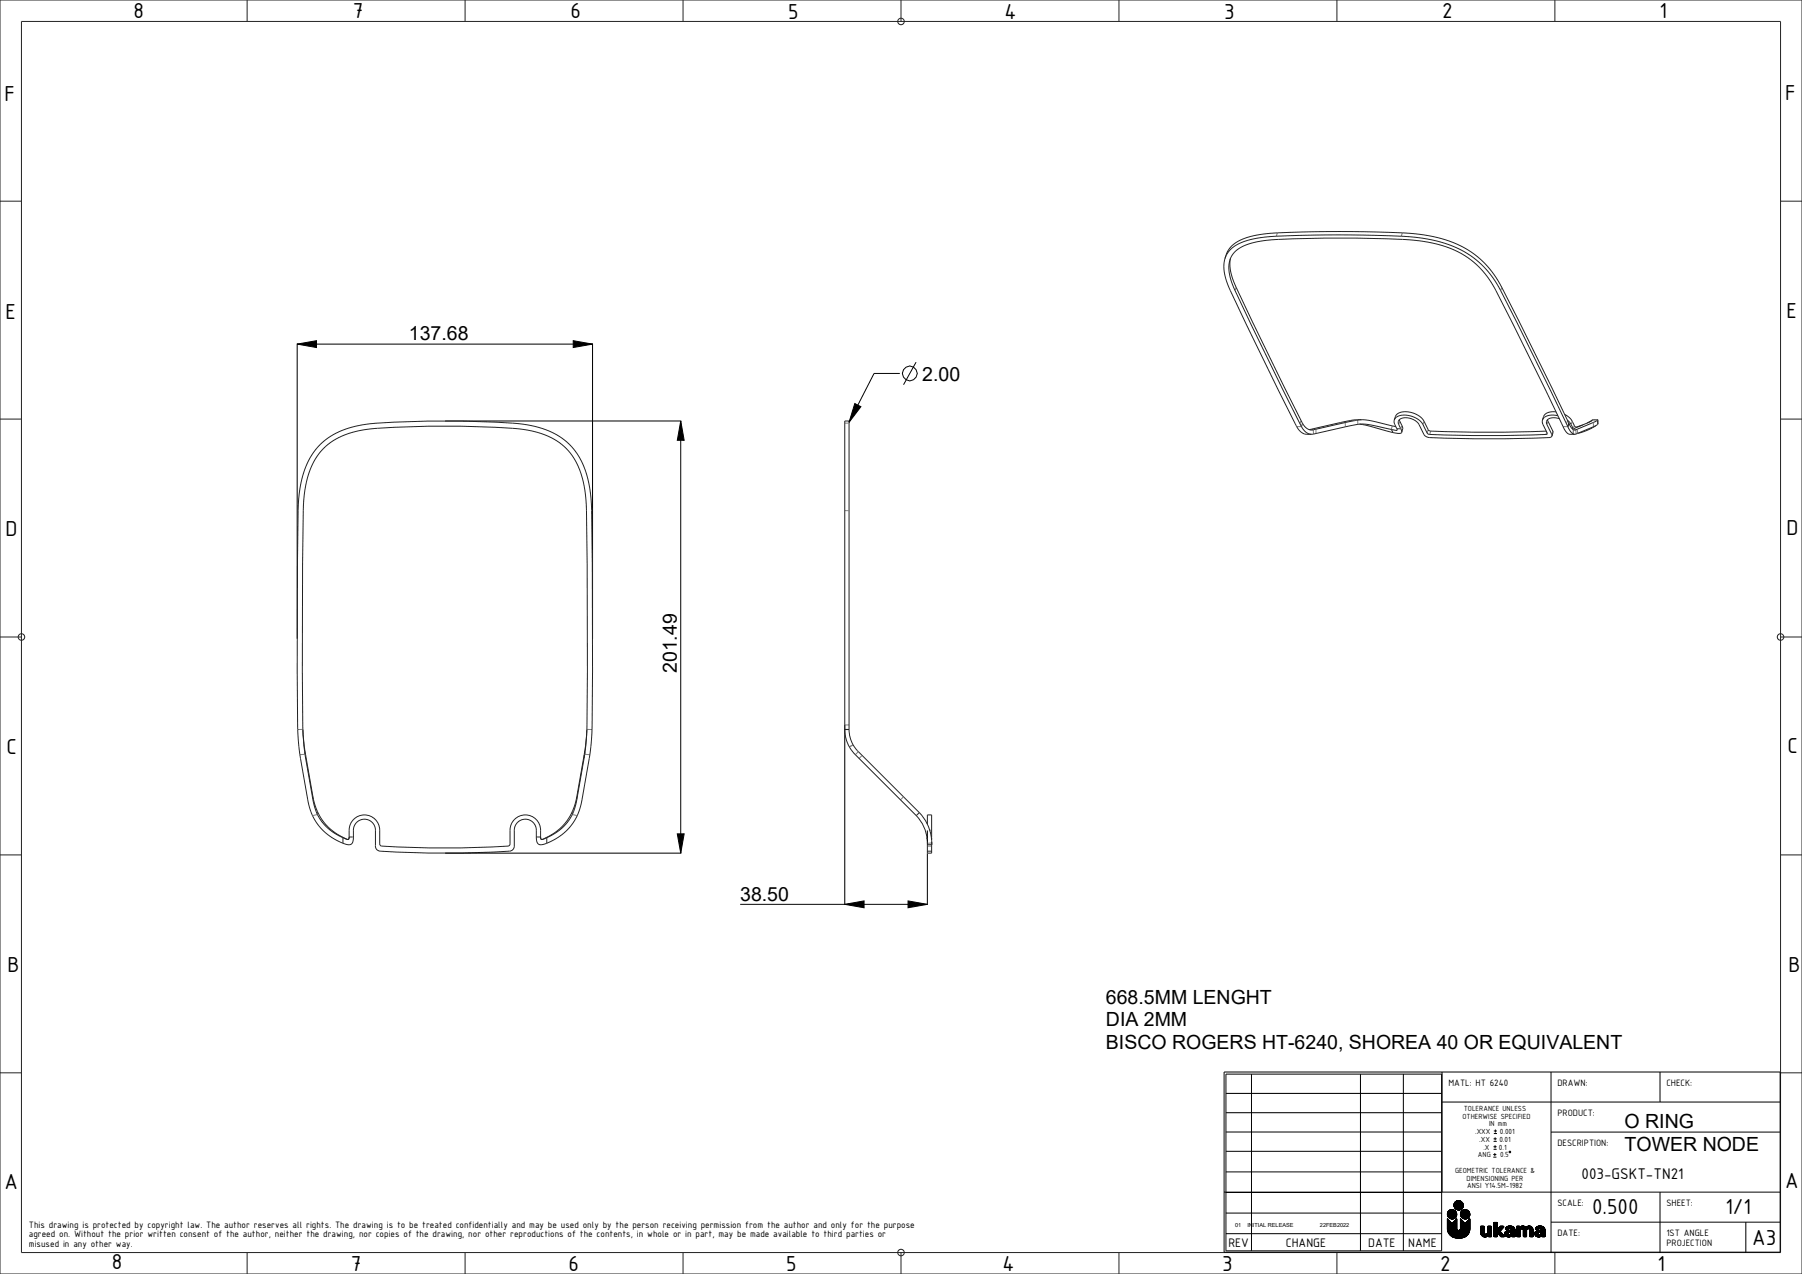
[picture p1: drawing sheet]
<svg xmlns="http://www.w3.org/2000/svg" width="420mm" height="297mm" viewBox="0 0 420 297" stroke-linecap="round" stroke-linejoin="round" font-family="sans-serif">
<g fill="none" stroke="#000" stroke-width=".23">
<path d="M133.6 79.4l4.5 .8-4.5 .8zM69.3 80.2l4.5-.8v1.6zM69.3 80.1v68.8M69.3 80.2h68.8M103.7 98.1h55.1M138.1 80.1v68.8M158.7 98.1l.8 4.5h-1.6zM158.7 98.1v100.8M199.2 94.1l1.5 .7-2.8 3.6zM209.7 87.1h-6l-5.8 11.3M213.5 84.4l-2.9 5.3M196.9 169.1v41.9"/>
<path d="M103.7 198.9h55.1M157.9 194.4h1.6l-.8 4.5zM216.1 193.6v2.6M216.1 199v12M172.5 210.8h43.6M196.9 210.8l4.5-.8v1.6zM211.6 210l4.5 .8-4.5 .8zM285.3 249.9h129.6v42h-129.6zM285.7 250.4h50.3v41.2h-50.3zM285.7 254.9h50.3M285.7 259.4h50.3M291.7 250.4v41.2"/>
<path d="M317.1 250.4v41.2M327.1 250.4v41.2M336.1 256.9h78.8M336.1 249.9v28M361.5 249.9v42M386.9 249.9v7M285.3 277.9h129.6M285.7 263.9h50.3M285.7 268.4h50.3M285.7 273.2h50.3M285.7 278h50.3M339.6 280l-.7 .6"/>
<path d="M339.7 279.9l-.8 .8M339.8 279.9l-.9 .9M339.9 279.9l-1 1M340 279.9l-1.1 1.1M340.1 279.9l-1.2 1.2M340.1 279.9l-1.2 1.3M340.2 279.9l-1.3 1.3M340.3 279.9l-1.4 1.4M340.3 279.9l-1.4 1.5M340.4 280l-1.5 1.4M340.4 280l-1.4 1.5M348 269.8h.8"/>
<path d="M348.1 267.9h.7M348.1 266.1h.7M348.2 264.3h.7M348.4 268.8v.7M348.5 267v.7M348.5 265.1v.8M348.5 263.3v.7M348.8 269.2h-.8M348.8 267.3h-.7M348.8 265.5h-.7M348.9 263.7h-.7M361.5 263.9h53.4"/>
<path d="M386.9 277.9v14M285.7 282.8h50.3M285.7 287.6h50.3M337.3 286.4l.2 .9 .5 .7 .7 .4 .8 .2M337.3 284.1l1.1 1.1M337.3 284.1v2.3M337.3 284.1v.1M337.3 283.2l.3 .5 .4 .4M337.4 284.1l-.1 .2M337.4 284.2l-.1 .1M337.5 284.2l-.2 .2M337.5 284.3l-.2 .2"/>
<path d="M337.5 284.3l-.2 .3M337.6 284.4l-.3 .3M337.6 284.4l-.3 .4M337.7 284.5l-.4 .3M337.7 284.5l-.4 .4M337.8 284.5l-.5 .5M337.8 284.6l-.5 .5M337.8 284.6l-.5 .6M337.9 284.7l-.6 .6M337.9 282.1l-.4 .5M338 284.7l-.7 .7M338 284.8l-.7 .7"/>
<path d="M338 284.1l.4 .1M338 284.8l-.7 .8M338.1 284.9l-.8 .8M338.1 282l-.7 .7M338.2 284.9l-.9 .9M338.2 282l-.8 .8M338.2 285l-.9 .9M338.2 285l-.9 1M338.3 285.1l-1 1M338.3 282l-1 .9M338.3 285.1l-1 1.1M338.4 285.1l-1.1 1.1"/>
<path d="M338.4 282l-1.1 1M338.5 282l-1.2 1.1M338.6 282l-1.3 1.2M338.6 282l-1.3 1.3M338.7 282l-1.3 1.3M338.8 282l-1.4 1.4M338.8 282l-1.4 1.5M338.8 284.1l-.4 .1M338.9 282.1l-1.5 1.4M338.9 282.1l-1.4 1.5M339 282.1l-1.5 1.5 1.5-1.4M339.1 282.2l-1.6 1.5"/>
<path d="M339.1 282.2l-1.5 1.6M339.2 281.8l1.5-1.6-1.5 1.6M339.2 282.3a1.1 1.1 0 0 0-1.2-.2 1.1 1.1 0 0 0-.7 1.1M339.2 282.3l.3 .8M339.2 282.3l-1.6 1.5M339.2 281.8l1.6-1.5-1.5 1.5M339.3 282.3l-1.6 1.6M339.3 282.4l-1.6 1.5M339.3 282.4l-1.5 1.6M339.4 282.5l-1.6 1.5M339.4 282.5l-1.5 1.5M339.4 283.6l-.4 .4"/>
<path d="M339.4 282.6l-1.4 1.5M339.4 280l-.4 .5M339.5 282.7l-1.5 1.4M339.5 282.7l-1.4 1.4M339.5 283.4l-.7 .7M339.5 282.8l-1.4 1.3M339.5 283.3l-.8 .9M339.5 282.8l-1.3 1.4M339.5 282.9l-1.2 1.3M339.5 283.2l-.9 1M339.5 283l-1.2 1.2M339.5 283.1l-1 1.1"/>
<path d="M339.5 283.1l-1.1 1.1M339.5 288.6h.9M339.5 286.4l.5 .4M339.5 284.1v2.3M339.5 284.1l-2.2 2.2M339.5 284.1l-2.2 2.3M339.5 284.2l-2.2 2.3M339.5 284.3l-2.2 2.3M339.5 284.4l-2.2 2.2M339.5 284.5l-2.1 2.2M339.5 284.5l-2.1 2.3M339.5 284.6l-2.1 2.3"/>
<path d="M339.5 284.7l-2.1 2.2M339.5 284.8l-2.1 2.2M339.5 284.9l-2.1 2.2M339.5 285l-2 2.1M339.5 285l-2 2.2M339.5 285.1l-2 2.1M339.5 285.2l-2 2.1 2-2M339.5 285.4l-1.9 2M339.5 285.4l-1.9 2.1M339.5 285.5l-1.9 2M339.5 285.6l-1.8 2M339.5 285.7l-1.8 1.9"/>
<path d="M339.5 285.8l-1.8 1.9M339.5 285.9l-1.7 1.8 1.7-1.8M339.5 286l-1.7 1.8M339.5 286.1l-1.6 1.7M339.5 286.2l-1.6 1.7M339.5 286.3l-1.5 1.6 1.5-1.5M339.5 283.1l-.1 .6-.6 .4M339.5 286.4l-1.5 1.6M339.6 286.5l-1.6 1.5M339.6 286.6l-1.5 1.5M339.6 286.7l-1.4 1.4M339.7 286.8l-1.5 1.4"/>
<path d="M339.8 286.8l-1.5 1.4M339.9 286.8l-1.5 1.5M340 286.8l-1.6 1.5M340 286.8l-1.5 1.5M340.2 286.8l-1.7 1.6M340.4 284.1v2.3l-.4 .4M340.4 284.1l1.1 1.1M340.4 284.8l.3-.3-.3 .4M340.4 285.1l.4-.5-.4 .6M340.4 285.4l.6-.7-.6 .8M340.4 285.9l.9-.9-.9 1M340.4 284.1h.1"/>
<path d="M340.4 283.2l.2 .5 .5 .4M340.4 284.1v.1M340.4 284.1v.2M340.5 284.2l-.1 .1M340.5 280l-1.5 1.5M340.5 284.2l-.1 .2M340.6 284.3l-.2 .2M340.6 283.7l1.5-1.5-1.5 1.6M340.6 280.1l-1.5 1.5M340.6 284.3l-.2 .3M340.6 284.4l-.2 .3M340.6 280.1l-1.5 1.6"/>
<path d="M340.7 284.4l-.3 .4M340.7 280.2l-1.6 1.5M340.8 283.9l1.5-1.6-1.5 1.6M340.8 284.5l-.4 .5M340.9 280.3l-1.6 1.6M340.9 280.4l-1.5 1.5M340.9 284.6l-.5 .6M341 280.5l-1.5 1.5M341 281.5l-.6 .5M341 284.7l-.6 .6M341 282.1l-.5 .5M341 280.6l-1.4 1.4"/>
<path d="M341 281.3l-.7 .7M341 280.7l-1.4 1.3M341 280.7l-1.3 1.4M341 281.2l-.8 .9M341.1 280.8l-1.3 1.3M341.1 280.9l-1.2 1.2M341.1 281.1l-1 1M341.1 281l-1.1 1.1M341.1 281l-1.2 1.1M341.1 284.8l-.7 .8M341.1 282l-.6 .7M341.1 284.8l-.7 .9"/>
<path d="M341.2 284.9l-.8 .8M341.2 284.9l-.8 .9M341.2 282l-.8 .8M341.3 282l-.9 .9M341.3 285.1l-.9 1M341.4 285.1l-1 1.1M341.4 282l-1 1M341.5 282l.8 .3M341.5 282a1.1 1.1 0 0 0-1.1 1.2M341.5 282l-1.1 1.1M341.6 282l-1.2 1.2M341.7 282l-1.3 1.3"/>
<path d="M341.8 282l-1.4 1.4M341.9 282l-1.4 1.5M341.9 282.1l-1.4 1.4M342 282.1l-1.5 1.5 1.5-1.5M342.1 282.1l-1.5 1.6M342.2 287.6l-.6 .6M342.2 282.3l-1.5 1.5 1.5-1.5M342.3 282.3l.3 .8M342.3 282.3l-1.6 1.6M342.4 287.4l-1 1M342.4 282.4l-1.5 1.6 1.5-1.5M342.4 287.3l-1.2 1.1"/>
<path d="M342.5 282.5l-1.5 1.5M342.5 283.6l-.5 .5M342.5 287.1l-1.4 1.4M342.5 282.6l-1.5 1.5M342.5 282.6l-1.4 1.5M342.5 287l-1.5 1.5M342.5 282.7l-1.4 1.4M342.5 283.4l-.6 .7M342.5 286.9l-1.6 1.7M342.6 282.8l-1.4 1.3M342.6 286.8l-1.8 1.8M342.6 283.3l-.9 .9"/>
<path d="M342.6 282.8l-1.4 1.4M342.6 286.7l-1.9 1.9M342.6 282.9l-1.3 1.3M342.6 283.2l-1 1M342.6 286.6l-2 2M342.6 286.5l-2.1 2.1M342.6 283l-1.2 1.2M342.6 283.1l-1 1.1M342.6 286.4l-2.2 2.2M342.6 283l-1.1 1.2M342.6 284.1v2.5l-.2 .8-.8 .9-1.2 .3M342.6 284.1l-2.2 2.2"/>
<path d="M342.6 284.1l-2.2 2.3M342.6 284.2l-2.2 2.3M342.6 284.3l-2.3 2.3M342.6 284.4l-4 4M342.6 284.5l-4 3.9M342.6 284.5l-3.9 3.9M342.6 284.6l-3.9 3.9M342.6 284.7l-3.8 3.8M342.6 284.8l-3.7 3.7M342.6 284.9l-3.7 3.6M342.6 284.9l-3.6 3.6M342.6 285l-3.5 3.6"/>
<path d="M342.6 285.1l-3.5 3.5M342.6 285.2l-3.4 3.4M342.6 285.3l-3.3 3.3M342.6 285.4l-3.3 3.2M342.6 285.4l-3.2 3.2M342.6 285.5l-3.1 3.1M342.6 285.6l-3 3M342.6 285.7l-2.9 2.9M342.6 285.8l-2.9 2.8M342.6 285.9l-2.8 2.7M342.6 285.9l-2.7 2.7M342.6 286l-2.6 2.6"/>
<path d="M342.6 286.1l-2.5 2.5M342.6 286.2l-2.4 2.4M342.6 286.3l-2.4 2.3M342.6 286.4l-2.3 2.2M342.6 283.1l-.1 .5-.4 .4-.4 .2-.6-.1M345.1 286v1.5l.3 .6M345.2 285.9l-.1 .1M345.3 285.9l-.2 .1M345.4 288.1l.6 .3 .5-.1 .3-.3v.2M345.4 285.9l-.3 .2M345.5 285.9l-.4 .3M345.5 285.9l-.4 .4"/>
<path d="M345.6 285.9l-.5 .5M345.7 285.9l-.6 .6M345.8 285.9l-.7 .6M345.9 285.9l-.8 .7M345.9 285.9l-.8 .1M345.9 285.9v.1M345.9 285.9l-.8 .8M345.9 285.9l-.8 .9M345.9 286l-.8 .9M345.9 287.3l.2 .3 .3 .1 .3-.1 .1-.3M345.9 286v1.3M345.9 286.1l-.8 .9"/>
<path d="M345.9 286.2l-.8 .9M345.9 286.3l-.8 .9M345.9 286.4l-.8 .9M345.9 286.5l-.8 .9M345.9 286.6l-.8 .9M345.9 286.7l-.8 .9M345.9 286.8l-.7 .9M345.9 286.9l-.7 .8M345.9 286.9l-.7 .9M345.9 287l-.7 .8M345.9 287.1l-.7 .8M345.9 287.2l-.6 .7"/>
<path d="M345.9 287.3l-.6 .7M346 287.4l-.7 .6M346 287.4l-.6 .7M346 287.5l-.6 .6 .6-.6M346 287.6l-.5 .6M346.1 287.7l-.6 .5M346.2 287.7l-.6 .5 .6-.5M346.3 287.7l-.6 .6M346.4 287.7l-.7 .6M346.5 287.7l-.7 .6M346.8 285.9v1.4M346.8 288.2l.1 .1"/>
<path d="M346.9 285.9h-.1M346.9 285.9h.6M346.9 285.9l-.1 .1M347 285.9l-.2 .2M347.1 285.9l-.3 .3M347.2 285.9l-.4 .4M347.3 285.9l-.5 .5M347.4 285.9l-.6 .5M347.4 285.9l-.6 .6M347.5 285.9h.1M347.5 285.9l-.7 .7M347.6 285.9l-.8 .8"/>
<path d="M347.6 285.9l-.8 .9M347.6 285.9v2.3M347.6 288.2l-.7 .1M347.6 286l-.8 .9M347.6 286.1l-.8 .9M347.6 286.2l-.8 .9M347.6 286.3l-.8 .9M347.6 286.4l-.8 .9M347.6 286.5l-.8 .9M347.6 286.6l-1.7 1.7M347.6 286.7l-1.7 1.7M347.6 286.8l-1.6 1.6"/>
<path d="M347.6 286.9l-1.5 1.5M347.6 286.9l-1.4 1.5M347.6 287l-1.3 1.3M347.6 287.1l-1.2 1.2M347.6 287.2l-1.1 1.1M347.6 287.3l-.8 .8M347.6 287.3l-.8 .9M347.6 287.4l-.8 .9M347.6 287.5l-.7 .8M347.6 287.6l-.7 .7M347.6 287.7l-.6 .6M347.6 287.8l-.5 .5"/>
<path d="M347.6 287.9l-.4 .4M347.6 288l-.3 .3M347.6 288.1l-.2 .2M347.6 288.2l-.1 .1M348.2 288.2v.1M348.2 285.1v3.1M348.2 288.3h.1M348.2 285h.1M348.3 288.3h.5M348.3 285l-.1 .1M348.3 285h.5M348.4 285l-.2 .2"/>
<path d="M348.5 285l-.3 .3M348.6 285l-.4 .4M348.7 285l-.5 .5M348.8 285l-.6 .5M348.8 285l-.6 .6M348.8 285h.1M348.9 285l-.7 .7M348.9 285l-.7 .8M348.9 285l.1 .1M348.9 285l-.7 .9M348.9 288.2v.1M349 287.5l-.8 .8"/>
<path d="M349 287.6l-.8 .7M349 287.7l-.7 .6M349 287.7l-.6 .6M349 287.8l-.5 .5M349 287.9l-.5 .4M349 288l-.4 .3M349 288.1l-.3 .2M349 288.1l-.2 .2M349 285.1v1.6l.7-.8h.8M349 285.1l-.8 .9M349 285.2l-.8 .8M349 285.3l-.8 .8"/>
<path d="M349 285.3l-.8 .9M349 285.4l-.8 .9M349 285.5l-.8 .9M349 285.6l-.8 .9M349 285.7l-.8 .8M349 285.8l-.8 .8M349 285.8l-.8 .9M349 285.9l-.8 .9M349 286l-.8 .9M349 286.1l-.8 .8M349 286.2l-.8 .8M349 286.3l-.8 .8"/>
<path d="M349 286.3l-.8 .9M349 286.4l-.8 .9M349 286.5l-.8 .9M349.2 287.6l.5-.5-.5 .6M349.6 287l1 1.1M349.6 287l-.5 .6M349.7 287l-.5 .6M349.7 288.2l.1 .1M349.7 288.2l-.7-.9-.2 1M349.7 285.9l-1.5 1.5M349.8 288.3h.1M349.8 287.2l-.5 .5"/>
<path d="M349.8 287.2l-.5 .6M349.8 285.9l-1.6 1.6M349.8 287.2l-.4 .7M349.9 288.3h.6M349.9 285.9l-1.7 1.7M350 287.4l-.5 .6M350 285.9l-1.8 1.8M350 287.5l-.5 .5M350.1 287.5l-.5 .6M350.1 285.9l-1.9 1.9M350.1 287.6l-.5 .5M350.1 287.6l-.4 .6"/>
<path d="M350.2 285.9l-2 2M350.2 287.7l-.5 .5M350.3 287.7l-.6 .6M350.3 286.2l-1.2 1.3M350.3 287.8l-.5 .5M350.3 285.9l-2.1 2.1M350.3 287.8l-.4 .5M350.4 287.9l-.5 .4M350.4 285.9l-2.2 2.2M350.4 287.9l-.4 .4M350.4 288l-.3 .3M350.5 285.9l-2.3 2.3"/>
<path d="M350.5 285.9l-2.3 2.4M350.5 285.9l-.9 1.1M350.5 288l-.3 .3M350.5 285.9l-1.4 1.6M350.5 288.1l-.2 .2M350.6 288.1l-.3 .2M350.6 288.1v.1M350.6 288.2l-.2 .1M350.6 288.2l-.1 .1M350.7 287.6l.1 .4M350.8 288l.3 .3M350.9 286.6h.1"/>
<path d="M351 286.6h.5M351 287.1l-.2 .2M351.1 288.3l.5 .1M351.2 287l-.5 .4M351.3 286l-.4 .4M351.3 286.9l-.6 .6M351.4 286.9l-.7 .7M351.4 285.9l-.5 .6M351.5 287.6l-.6 .5M351.5 287.7l-.5 .5 .6-.4M351.5 286.9l-.8 .8M351.6 285.9l-.7 .6"/>
<path d="M351.6 287.8h.2M351.6 287.8l-.5 .4M351.7 286.8l-1 1M351.7 285.8l-.8 .8M351.7 287.8l-.6 .5M351.7 287.8l-.5 .5M351.8 285.8l-.9 .8M351.8 287.8l-.5 .5M351.8 286.8l-1 1.1M351.9 285.8l-.9 .8M351.9 287.3l-.4 .2 .1 .3M351.9 287.8l-.6 .5"/>
<path d="M351.9 285.8l-.8 .8M351.9 286.8l-1.1 1.2M352 286.3l.2 .1 .1 .3M352 286.3l-.5 .3M352 285.8l-.8 .2-.3 .6M352 285.8l.8 .3M352 285.8l-.8 .8M352 287.8l-.6 .5M352 288.3l.3-.3 .1 .3M352 288.3l-.4 .1M352 286.8l-1.2 1.2M352.1 285.8l-.8 .8"/>
<path d="M352.1 286.8l-1.2 1.3M352.2 285.8l-.9 .8M352.2 286.8l-1.3 1.3 .6-.6M352.2 285.8l-.8 .8M352.3 286.7l-1.2 .4-.4 .5M352.3 286.7l.6-.6-1.3 1.3M352.3 287.3l-.1 .4-.4 .1M352.3 287.3h-.4M352.3 285.8l-.8 .8M352.4 288.3h.1M352.4 285.9l-.6 .5M352.4 288.3h.6"/>
<path d="M352.5 285.9l-.6 .4M352.5 285.9l-.5 .4M352.6 285.9l-.5 .4M352.6 285.9l-.5 .5M352.7 286l-.5 .4M352.7 286l-.4 .5M352.8 286l-.5 .5M352.8 286.1l.3 .5v1.6M352.8 286.1l-.5 .5M352.9 286.2l-1.1 1.1M352.9 286.2l-1 1.1M353 286.3l-1 1"/>
<path d="M353 286.3l-.9 .9M353 286.4l-.8 .8M353.1 286.4l-.8 .9M353.1 286.5l-.8 .9M353.1 286.6l-.8 .8M353.1 286.6l-.9 1M353.1 286.7l-1.6 1.7M353.1 288.2l-.1 .1M353.1 286.8l-1.6 1.6M353.1 286.9l-1.5 1.5M353.1 287l-1.4 1.4M353.1 287l-1.3 1.3"/>
<path d="M353.1 287.1l-1.2 1.2M353.1 287.2l-1.1 1.1M353.1 287.3l-.8 .8M353.1 287.4l-.8 .8M353.1 287.5l-.7 .8M353.1 287.6l-.7 .7M353.1 287.7l-.6 .6M353.1 287.8l-.5 .5M353.1 287.9l-.4 .4M353.1 288l-.3 .3M353.1 288.1l-.2 .2M353.5 288.2l.1 .1"/>
<path d="M353.5 286v2.2M353.5 286.6l.7-.7-.7 .8M353.6 288.3h.1M353.6 285.9l-.1 .1M353.6 288.3h.6M353.6 285.9l.7 .1M353.7 285.9l-.2 .1M353.8 285.9l-.3 .2M353.9 285.9l-.4 .3M353.9 285.9l-.4 .4M354 285.9l-.5 .5M354.1 285.9l-.6 .5"/>
<path d="M354.2 285.9l-.7 .6M354.3 286l-.8 .8M354.3 286l-.8 .9M354.3 288.2l-.1 .1M354.3 286.9v1.3M354.3 286.9l-.8 .9M354.3 287l-.8 .9M354.3 287.1l-.8 .8M354.3 287.1l-.8 .9M354.3 287.2l-.8 .9M354.3 287.3l-.8 .9M354.3 287.4l-.8 .9"/>
<path d="M354.3 287.5l-.7 .8M354.3 287.6l-.7 .7M354.3 287.7l-.6 .6M354.3 287.8l-.5 .5M354.3 287.9l-.4 .4M354.3 288l-.3 .3M354.3 288l-.2 .3M354.3 288.1l-.2 .2M354.3 286.8l-.8 .9M354.3 286.7l-.8 .9M354.6 285.9l-1.1 1M354.6 285.9l-.3 .2v-.1"/>
<path d="M354.7 286.4l.2 .2 .1 .3M354.7 286.4l-.3 .2-.1 .3M354.7 285.9l-1.2 1.1M354.8 285.8l-1.3 1.3M354.9 285.8l-1.4 1.4M355 285.8l-.4 .1M355 285.8l.4 .1 .3 .3 .3-.3M355 285.8l-1.5 1.5M355 286.6l.6-.6-.6 .7M355 286.9l.1 1.4M355.1 285.8l-1.6 1.6M355.1 288.3h.1"/>
<path d="M355.2 288.3h.5M355.2 285.8l-1.7 1.7M355.3 285.9l-.7 .6M355.3 285.9l-.6 .5M355.4 285.9l-.6 .6M355.5 286l-.6 .5M355.5 286l-.5 .6M355.6 286.1l-.6 .7M355.8 288.2l-.1 .1M355.8 287l-.8 .8M355.8 287l-.8 .9M355.8 287.1l-.8 .9"/>
<path d="M355.8 287.2l-.8 .9M355.8 287.3l-.8 .9M355.8 287.4l-.8 .8M355.8 287.5l-.7 .8M355.8 287.6l-.7 .7M355.8 287.7l-.6 .6M355.8 287.8l-.5 .5M355.8 287.9l-.4 .4M355.8 287.9l-.3 .4M355.8 288l-.3 .3M355.8 288.1l-.2 .2M355.8 286.9l-.8 .8"/>
<path d="M355.8 286.8l-.8 .9M355.8 286.7l-.8 .9M356 285.9l.6-.1 .5 .3M356 285.9l-1 1M356.2 286.4l.2 .2M356.2 286.4l-.4 .3v1.5M356.2 285.9l-1.2 1.1M356.3 285.8l-1.3 1.3M356.4 285.8l-1.4 1.4M356.4 286.6l.1 .3M356.5 286.6l.5-.6-.5 .6M356.5 285.8l-1.5 1.4"/>
<path d="M356.5 288.2l.2 .1M356.5 286.9v1.3M356.5 285.8l-1.5 1.5M356.6 285.8l-1.6 1.6M356.7 288.3h.5M356.7 285.8l-1.7 1.7M356.7 285.9l-.6 .6M356.8 285.9l-.6 .5M356.9 285.9l-.7 .6M356.9 285.9l-.6 .6M357 286l-.6 .5M357.1 286.1l-.6 .6"/>
<path d="M357.1 286.1l.2 .8M357.1 286.1l-.6 .7M357.2 286.2l-.7 .7M357.2 286.3l-.7 .7M357.2 286.3l-.7 .8M357.2 286.4l-.7 .8M357.3 286.4l-.8 .8M357.3 286.5l-.8 .8M357.3 286.6l-.8 .8M357.3 286.6l-.8 .9M357.3 286.7l-.8 .9M357.3 286.8l-.8 .9"/>
<path d="M357.3 288.2l-.1 .1M357.3 286.9v1.3M357.3 286.9l-.8 .8M357.3 287l-.8 .8M357.3 287l-.8 .9M357.3 287.1l-.8 .9M357.3 287.2l-.8 .9M357.3 287.3l-.8 .8M357.3 287.4l-.8 .8M357.3 287.5l-.7 .8M357.3 287.6l-.7 .7M357.3 287.7l-.6 .6"/>
<path d="M357.3 287.8l-.5 .5M357.3 287.9l-.4 .4M357.3 288l-.3 .3M357.3 288.1l-.2 .2M357.7 287.6l.1 .4M357.8 288l.3 .3M357.9 286.5v.1M357.9 286.6h.1M358 287.1l-.2 .2M358.1 286.1l-.1 .1M358.1 288.3h.9M358.2 287l-.5 .4"/>
<path d="M358.3 285.9l-.4 .5M358.3 286.9l-.6 .7M358.4 286.9l-.7 .7M358.5 285.9l-.6 .6M358.5 287.6l-.6 .5M358.5 287.7l-.5 .5M358.6 286.9l-.9 .8M358.6 287.8l-.6 .4M358.6 287.8h.2M358.6 285.9l-.7 .6M358.6 287.8l-.5 .4M358.7 286.8l-1 1"/>
<path d="M358.7 285.8l-.8 .8M358.7 287.8l-.6 .5M358.7 287.8l-.5 .5M358.8 285.8l-.9 .8M358.8 287.8l-.5 .5M358.8 286.8l-1 1.1M358.9 285.8l-.9 .8M358.9 287.3l-.4 .2 .1 .3M358.9 287.8l-.6 .5M358.9 285.8l-.8 .8M358.9 286.8l-1.1 1.2M359 286.3l.2 .1 .1 .3"/>
<path d="M359 286.3l-.5 .3h-.5M359 285.8l-.8 .2-.3 .5M359 285.8l.8 .3M359 285.8l-.8 .8M359 288.3l.3-.3 .1 .3M359 287.8l-.6 .5M359 286.8l-1.2 1.2M359.1 285.8l-.8 .8M359.1 286.8l-1.2 1.3M359.2 285.8l-.9 .8M359.2 286.8l-1.3 1.3 .6-.6M359.3 285.8l-.9 .8"/>
<path d="M359.3 286.7l-1.3 .4-.3 .5M359.3 286.7l.6-.6-1.2 1.2M359.3 287.3l-.1 .4-.4 .1M359.3 287.3h-.4M359.3 285.8l-.7 .7M359.4 288.3h.6M359.4 285.9l-.6 .4M359.5 285.9l-.6 .4M359.5 285.9l-.5 .4M359.6 285.9l-.5 .4M359.6 285.9l-.5 .5M359.7 286l-.5 .4"/>
<path d="M359.7 286l-.4 .5M359.8 286l-.5 .6M359.8 286.1l.3 .7M359.8 286.1l-.5 .5M359.9 286.2l-1.1 1.1M359.9 286.2l-1 1.1M360 286.3l-1 1M360 286.3l-.9 .9M360 286.4l-.8 .8M360.1 286.4l-.8 .9M360.1 286.5l-.8 .9M360.1 286.6l-.8 .9"/>
<path d="M360.1 286.6l-.9 1M360.1 286.7l-1.6 1.7M360.1 288.2l-.1 .1M360.1 286.8v1.4M360.1 286.8l-1.6 1.6M360.1 286.9l-1.5 1.5M360.1 287l-1.4 1.4M360.1 287l-1.3 1.3M360.1 287.1l-1.2 1.2M360.1 287.2l-1 1.1M360.1 287.3l-.8 .9M360.1 287.4l-.8 .8"/>
<path d="M360.1 287.5l-.7 .8M360.1 287.6l-.7 .7M360.1 287.7l-.6 .6M360.1 287.8l-.5 .5M360.1 287.9l-.4 .4M360.1 288l-.4 .3M360.1 288l-.3 .3M360.1 288.1l-.2 .2M361.5 284.9h53.4M406.9 284.9v7"/>
<circle cx="212" cy="87.1" r="1.72"/>
<circle cx="351.9" cy="268.6" r=".19"/>
<circle cx="340" cy="281" r="1.1"/>
</g>
<path d="M69.3 80.2l4.5-.8v1.6zM133.6 79.4l4.5 .8-4.5 .8zM158.7 98.1l.8 4.5h-1.6zM199.2 94.1l1.5 .7-2.8 3.6zM157.9 194.4h1.6l-.8 4.5zM196.9 210.8l4.5-.8v1.6zM211.6 210l4.5 .8-4.5 .8z" fill="#000"/>
<g fill="none" stroke="#222226" stroke-width=".23">
<path d="M0 0h420v297h-420zM5 5h410v287h-410zM57.6 0v5M108.4 0v5M159.2 0v5M210 0v5M260.8 0v5M311.6 0v5M362.4 0v5M0 46.9h5M415 46.9h5M285.5 60.3a6.7 6.7 0 0 1 5.3-5 28 28 0 0 1 6.9-1 243.5 243.5 0 0 1 34.1 .5 22.7 22.7 0 0 1 16.9 9.9l1.3 2.3 5.2 10.3 10.5 21.4"/>
<path d="M286.8 60.3l-.1 .2a11.3 11.3 0 0 0 1.4 6.5l7.5 15.6 8 16.1a2.47 2.47 0 0 0 3.1 1.4l7.7-1.8 3-.5M0 97.7h5M196.9 98.1h1v72M302.2 99.5h.1M316.5 98.9h.2a10.7 10.7 0 0 1 4.8 .6l2.8 .6M316.9 98.9l2 .4 5.8 1.6M317.4 97.8l-3 .3-9.2 2.1M317.4 97.8l2.6 .4 5.3 1.3M325 97.9l.2-.8a2.61 2.61 0 0 1 3.2-1.1 4.9 4.9 0 0 1 3.5 2.2l1.2 2.2a271.8 271.8 0 0 0 27.3 .1M325.1 99l.5 1M325.6 100a.22 .22 0 0 1 0 .3 .22 .22 0 0 1-.3 0l-1-.2M325.6 100h.7"/>
<path d="M326.1 97.9l.8 2.1M360.7 97.9l1.3 2.7-.3 1M362.7 96h-.7a2.18 2.18 0 0 0-2.2 1.1l-.3 .8M363.4 97.6a2.2 2.2 0 0 0-3 .7l.1 .5 1.2 2.8M364.7 96.6l1.4 1.1 .9 1.6a.95 .95 0 0 0 1.3 0l.6-.2M365.7 98.7h.1M365.7 98.7l-.3 .8 .3-.8M366.2 99l.5 1M366.5 100h.2M366.7 100h.1M371.2 97.8l-1.3 .8M371.2 97.8h1.2"/>
<path d="M371.2 97.8h.1M371.2 97.8l-.7 .6-4 1.6M372 99.2l-1.7 .9-1.8 .8M372.4 97.9l-.8 .5-4.5 1.8-.7-.3-.7-1.2M372.4 97.8v.1M372.4 97.8h.1M372.4 97.8v1.1v-1M415 97.7h5M324.3 100.1l.4 .8M324.7 100.9a2.08 2.08 0 0 0 2-.1l-.7-1.8a1.11 1.11 0 0 1 .1-1.2 1.11 1.11 0 0 1 1.2-.4 3.8 3.8 0 0 1 3.4 1.6l1.2 2.3 .8 .6a254.2 254.2 0 0 0 28.8 0l.2-.3M368.4 100.7l.1 .2M368.5 100.9l-.7 .1"/>
<path d="M0 148.5h5M415 148.5h5M70.6 170.1l.6 5.7M71.2 175.8v.1M71.2 175.8l1.9 10.5a12.2 12.2 0 0 0 8.1 9.4l.2-.6M136.3 175.1l-2 11.2-.9 2.9a12.4 12.4 0 0 1-6.8 6.4h-.5l-.1-.5M136.3 175.1v.7M136.8 170.1l-.5 5M196.9 170.1h1M197.9 170.1a7.2 7.2 0 0 0 2.2 5.1l14.2 14.2M197.9 170.1h-1M0 199.3h5"/>
<path d="M72.8 190.1a12.8 12.8 0 0 0 7.1 6.5M74 189.9a11.5 11.5 0 0 0 5.9 5.4M79.9 196.6a1.69 1.69 0 0 0 2.2 0l.3-1.5a3.7 3.7 0 0 1 .9-3.6 2.57 2.57 0 0 1 2.7-.3 2.57 2.57 0 0 1 1.5 2.3v3.9l.3 .6 .5 .4a222.5 222.5 0 0 0 30.8-.1 1.18 1.18 0 0 0 .8-1v-3.8a2.57 2.57 0 0 1 2.5-2.5 2.57 2.57 0 0 1 2.6 2.5v2a1.21 1.21 0 0 0 .5 1.3 1.21 1.21 0 0 0 1.4 0l.5-.2M79.9 195.3v1.3M81.4 195.1l-.1 .4a1.07 1.07 0 0 1-1.4-.2M81.4 195.1h.8M81.4 193.5v1.6M125.2 195.1h.8M126 195.1l.3 .6 1.1-.4M126 193.5v1.6M127.4 195.3v1.3M133.4 189.9a11.5 11.5 0 0 1-6 5.4"/>
<path d="M134.5 190.1a12.8 12.8 0 0 1-7.1 6.5M214.3 189.4l-.7 .7a9.5 9.5 0 0 1 2.6 6.7M214.3 189.4a10.3 10.3 0 0 1 2.8 6.1M216.1 190h1v5.5M216.1 196.3v2.6h1v-2M216.1 198.4h1M216.2 196.8v.1M216.2 196.9h.1M217.1 195.5l.1 1.4M217.1 195.5v.1M217.1 195.4v.4M217.2 196.3v.6"/>
<path d="M217.2 196.9h.1M217.2 196.9h-1M415 199.3h5M0 250.1h5M415 250.1h5M57.6 292v5M108.4 292v5M159.2 292v5M210 292v5M260.8 292v5M311.6 292v5M362.4 292v5"/>
<circle cx="210" cy="5" r=".76"/>
<circle cx="5" cy="148.5" r=".76"/>
<circle cx="415" cy="148.5" r=".76"/>
<circle cx="210" cy="292" r=".76"/>
</g>
<g fill="none" stroke="#7d7d80" stroke-width=".23">
<path d="M297.7 54.3l-.2 .8M326.8 54.3l-.2 .8M288.1 67l-.2 .8M350 67l-.2 .8M196.9 98.6h1M303.2 98l-.2 .8M303.6 98.7l-.3 .8 .3-.8M313.5 98.5l.1 1M315.5 97.9h.9l.1 1M324.5 99.3l-.2 .8M326.3 98.2l-.3 .8M326.7 99.2l-.2 .8h-.2"/>
<path d="M331.9 98.2l-.2 .8M360.8 98.2l-.2 .8M365.4 98l-.3 .8M366.4 98.2l-.2 .8M366.9 99.2l-.2 .8M368.3 99.3h-.1M371.4 98.5v1M372.4 97.9h-1.2M196.9 119.1h1M305.3 100.2h.8v1M306.7 100.1v1M332.9 100.2l-.3 .8"/>
<path d="M333.5 100.5l-.3 .8M360.5 100.7l-.2 .6M361.9 100.5l-.2 .8M366.7 100.2v1M366.8 100.2h.5v1M367.6 100l.1 1M71.1 175.1v.7M71.2 176v.7M136.1 176v.7M196.9 169h1M198.8 173.6l-.8 .5M198.9 173.7l-.9 .5"/>
<path d="M200.1 175.2l-.7 .7M200.9 176.1l-.7 .7M72.9 185.6v.8M74 189.2v.7M79.9 195.2v.1M82.2 195.1h.2M125 195.1h.2M127.4 195.2v.1M133.4 189.2v.7M134.5 185.6v.8M210.6 185.8l-.7 .7M216.1 197.3h1"/>
<path d="M216.7 193.5h.4M217.1 195.1h.1M217.2 196.5l-1 .1"/>
</g>
<!-- layer: 06___PRT_ALL_SURFS -->
<g fill="none" stroke="#222226" stroke-width=".23">
<path d="M196.9 98.1v72a8.3 8.3 0 0 0 2.5 5.8l14.2 14.2M302.2 99.5l-13.8-28.3a28.9 28.9 0 0 1-2.9-7.1 6.1 6.1 0 0 1 4.6-7.8 26.2 26.2 0 0 1 7.4-1.2 243.5 243.5 0 0 1 34.1 .4 22.7 22.7 0 0 1 16.8 10l1.4 2.3 5.2 10.3 10.4 21.4M302.2 99.5h.1M302.2 99.5l.9 1.1 .9 .5M303.3 99.4l-8-16.1-7.4-15.5a9.4 9.4 0 0 1-1-7.8 7.1 7.1 0 0 1 5.1-3.4l.8-.2a128.6 128.6 0 0 1 20.5-.9l10.2 .2a40.5 40.5 0 0 1 14.7 2.3 20.7 20.7 0 0 1 11.3 11.5l7.8 15.4 7 14.5M303.3 99.5h.1M303.3 99.5l.2 .2a2.75 2.75 0 0 0 2.2 1.5M316.5 98.9l-10.8 2.3M326.9 100l-.2 .8M359.9 97.3l-.1 .1a1.28 1.28 0 0 0-.2 1.6l1 2-.1 .2a261.6 261.6 0 0 1-27.7-.1l-1.1-2.1a4.8 4.8 0 0 0-6.4-1.6 1.28 1.28 0 0 0-.2 1.6M359.9 97.3h.1M363.1 96.9l-1.2-.1a3.1 3.1 0 0 0-2 .5"/>
<path d="M364.3 99.4h.1M364.3 99.5l.5 .9a1.52 1.52 0 0 0 1.1 .8h1.1M365.3 98l.9 1M365.4 99.5h.1M365.4 99.5a2.21 2.21 0 0 0 1.4 1.7h.2M372.4 98.9l-.9 .5-4.5 1.8M304 101.2h.1M304 101.2h1.7M72.8 190.1l-.6-1.7-.5-1.9-1.8-10.6-.5-5-.1-20.1 .1-24.9a77.1 77.1 0 0 1 .6-12.3 16.2 16.2 0 0 1 7.7-12.3 25.9 25.9 0 0 1 12-2.8 228.6 228.6 0 0 1 32.4 .4 16.8 16.8 0 0 1 12.4 6.8 23.9 23.9 0 0 1 3.4 13.4l.2 27.2-.1 24.6-.5 5-1.9 10.6-.4 1.8-.7 1.8M74 189.9l-1.1-3.5-1.8-10.6-.4-4.3-.2-20.7 .1-24.9a63.7 63.7 0 0 1 .7-12.7 14.4 14.4 0 0 1 8.6-11.6 31 31 0 0 1 11.8-2 207.6 207.6 0 0 1 31.3 .7 14.8 14.8 0 0 1 11.2 7.2 24.5 24.5 0 0 1 2.5 11.6l.2 27.2-.1 24.5-.5 5-1.8 10.6-1.1 3.5M81.4 193.5a3.6 3.6 0 0 1 3.5-3.5 3.6 3.6 0 0 1 3.6 3.5v3.2l.2 .5a214.3 214.3 0 0 0 29.9 0l.3-.5v-3.2a3.6 3.6 0 0 1 3.5-3.5 3.6 3.6 0 0 1 3.6 3.5M216.1 195.3v.3"/>
<path d="M216.1 190v2.1M217.2 196.9h-.1"/>
</g>
<path d="M303.3 99.4l-1.1 .1M364.3 99.4l1.1 .1M70.6 170l-1.2 .1M71.1 175.8l-1.2 .1M136.3 175.8l1.2 .1M136.8 170l1.2 .1M74 189.9l-1.2 .2M133.4 189.9l1.1 .2" fill="none" stroke="#7d7d80" stroke-width=".23"/>
<g font-size="5.4">
<text x="31.1" y="4.2">8</text>
<text x="82.2" y="4.3">7</text>
<text x="132.9" y="4.3">6</text>
<text x="183.7" y="4.3">5</text>
<text x="234.1" y="4.3">4</text>
<text x="285.3" y="4.4">3</text>
<text x="336.2" y="4.2">2</text>
<text x="386.8" y="4.3">1</text>
<text x="1.1" y="23.5">F</text>
<text x="416.1" y="23.3">F</text>
<text x="1.3" y="74.3">E</text>
<text x="416.4" y="74.1">E</text>
<text x="1.3" y="124.9">D</text>
<text x="416.4" y="124.7">D</text>
<text x="1.5" y="175.8">C</text>
<text x="416.6" y="175.6">C</text>
<text x="1.8" y="226.7">B</text>
<text x="416.8" y="226.5">B</text>
<text x="1" y="277.2">A</text>
<text x="416.1" y="277">A</text>
<text x="371.1" y="283">0.500</text>
<text x="402.2" y="283.1">1/1</text>
<text x="408.4" y="290.2">A3</text>
<text x="26.1" y="295.8">8</text>
<text x="81.8" y="296.2">7</text>
<text x="132.5" y="296.3">6</text>
<text x="183.2" y="296.3">5</text>
<text x="233.7" y="296.3">4</text>
<text x="284.8" y="296.4">3</text>
<text x="335.7" y="296.2">2</text>
<text x="386.3" y="296.2">1</text>
</g>
<g font-size="4.6">
<text x="95.3" y="79.3">137.68</text>
<text x="215" y="88.8">2.00</text>
<text x="157.8" y="156.9" transform="rotate(-90 157.8 156.9)">201.49</text>
<text x="172.5" y="210">38.50</text>
<text x="257.8" y="234">668.5MM LENGHT</text>
<text x="257.8" y="239.3">DIA 2MM</text>
<text x="257.8" y="244.5">BISCO ROGERS HT-6240, SHOREA 40 OR EQUIVALENT</text>
<text x="378.7" y="263.1">O RING</text>
<text x="378.7" y="268.3">TOWER NODE</text>
</g>
<text font-size="3.9" x="368.6" y="274.9">003-GSKT-TN21</text>
<g font-size="3.1">
<text x="286.3" y="290.6">REV</text>
<text x="299.7" y="290.6">CHANGE</text>
<text x="318.9" y="290.6">DATE</text>
<text x="328.2" y="290.6">NAME</text>
</g>
<g font-size="2.3">
<text x="337.6" y="253.2">MATL: HT 6240</text>
<text x="363" y="253.2">DRAWN:</text>
<text x="388.4" y="253.2">CHECK:</text>
<text x="363" y="260.2">PRODUCT:</text>
<text x="363" y="267.2">DESCRIPTION:</text>
<text x="363" y="281.2">SCALE:</text>
<text x="388.4" y="281.2">SHEET:</text>
<text x="6.7" y="286.2">This drawing is protected by copyright law. The author reserves all rights. The drawing is to be treated confidentially and may be used only by the person receiving permission from the author and only for the purpose</text>
<text x="6.7" y="288.4">agreed on. Without the prior written consent of the author, neither the drawing, nor copies of the drawing, nor other reproductions of the contents, in whole or in part, may be made available to third parties or</text>
<text x="6.7" y="290.7">misused in any other way.</text>
<text x="363" y="288.2">DATE:</text>
<text x="388.4" y="288.2">1ST ANGLE</text>
<text x="388.4" y="290.4">PROJECTION</text>
</g>
<g font-size="1.9">
<text x="340.9" y="260.8">OTHERWISE SPECIFIED</text>
<text x="341.2" y="259">TOLERANCE UNLESS</text>
<text x="347.1" y="262.6">IN mm</text>
<text x="343.8" y="264.4">.XXX</text>
<text x="344.5" y="269.8">ANG</text>
<text x="344.8" y="266.2">.XX</text>
<text x="345.7" y="268">.X</text>
<text x="349.3" y="268">0.1</text>
<text x="349.5" y="266.2">0.01</text>
<text x="349.6" y="264.4">0.001</text>
<text x="349.6" y="269.8">0.5</text>
<text x="339.1" y="273.4">GEOMETRIC TOLERANCE &amp;</text>
<text x="341.8" y="275.2">DIMENSIONING PER</text>
<text x="342" y="277">ANSI Y14.5M-1982</text>
</g>
<g font-size="1.3">
<text x="287.8" y="286.1">01</text>
<text x="290.7" y="286.1">INITIAL RELEASE</text>
<text x="307.6" y="286.1">22FEB2022</text>
</g>
</svg>
